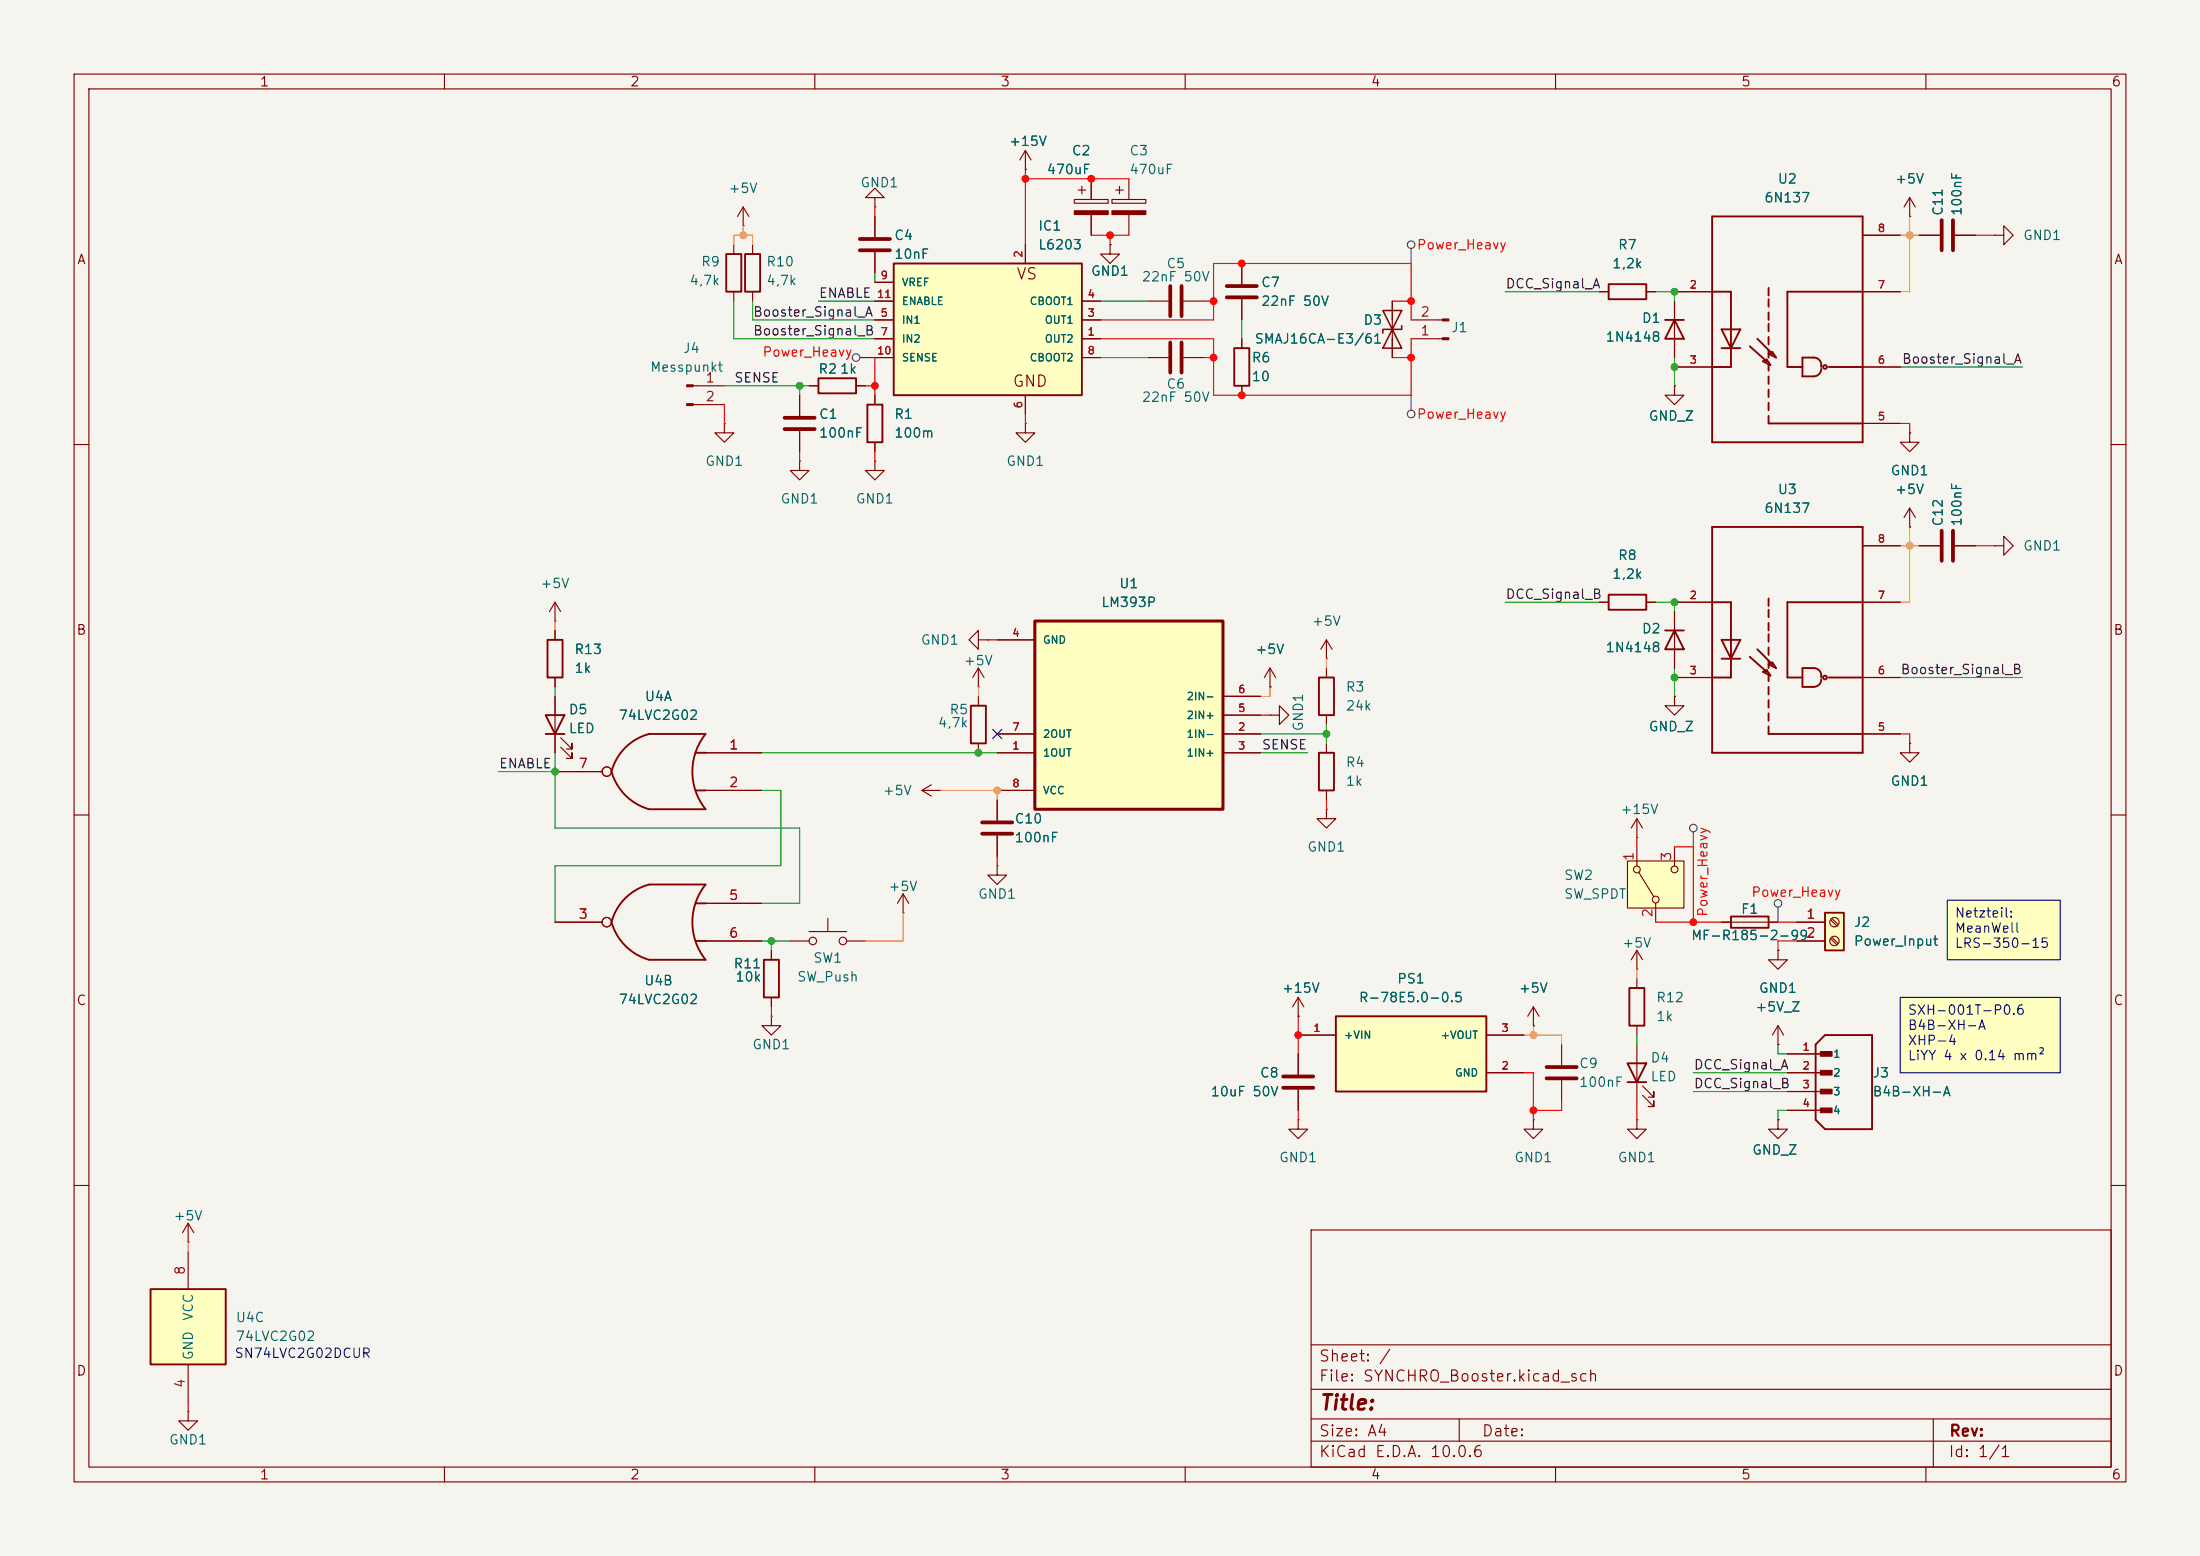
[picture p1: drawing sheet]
<svg xmlns="http://www.w3.org/2000/svg" width="297mm" height="210mm" viewBox="0 0 297 210" stroke-linecap="round" stroke-linejoin="round" font-family="sans-serif">
<path d="M0 0h297v210h-297z" fill="#f5f4ef" stroke="#f5f4ef" stroke-width=".14"/>
<g fill="none" stroke="#840000" stroke-width=".15">
<path d="M10 10h277v190h-277zM12 12h273v186h-273zM60 10v2M110 10v2M160 10v2M210 10v2M260 10v2M10 60h2M285 60h2M10 110h2M285 110h2M10 160h2"/>
<path d="M177 166h108v32h-108zM285 160h2M60 198v2M110 198v2M160 198v2M177 194.5h108M177 191.5h108M177 187.5h108M177 181.5h108M197 191.5v3M210 198v2M260 198v2"/>
<path d="M261 191.5v6.5"/>
</g>
<g fill="#ffffc2">
<path d="M262.9 121.5h15.2v8h-15.2z"/>
<path d="M256.5 134.6h21.6v10.2h-21.6z"/>
</g>
<g fill="none" stroke="#840000" stroke-width=".15">
<path d="M251.5 73.7h5M259.1 73.7h2.8M263.9 73.7h2.8M132.1 94v1.3M226.1 81.3h5M226.1 91.4h5M251.5 81.3h5M251.5 91.4h5M251.5 99.1h5M132.1 100.3v1.3M134.6 116.8v1.3h1.3l-1.3 1.3-1.3-1.3h1.3M134.6 116.8h.1"/>
<path d="M257.8 100.3v1.3h1.3l-1.3 1.3-1.3-1.3h1.3M257.8 100.3h.1M175.3 137.2h.1M175.3 134.6l-.8 1.3M175.3 134.6l.7 1.3M175.3 134.6v2.6M221 132.1v1.3M221 138.4v1.3M232.4 124.5h7.6M241.3 142.2h5.1M241.3 144.8h5.1M241.3 147.3h5.1"/>
<path d="M241.3 149.9h5.1"/>
</g>
<g fill="none" stroke="#840000" stroke-width=".25">
<path d="M231.1 71.1h20.4v30.5h-20.4zM131.1 95.3h2v5h-2zM231.1 81.3h2.6v10.1h-2.6M232.4 86.4h2.5l-1.2 2.5zM232.4 88.9h2.5M236.2 88.6l2.3 2.1M237.2 87.6l2.1 2.1M238 90.7l.5-.3 .5 .8zM238.8 80.8v1M238.8 82.3v1M238.8 84.1v1M238.8 85.6v1"/>
<path d="M238.8 87.4v1M238.8 89.2v1M238.8 90.9v1M238.8 92.7v1M238.8 94.5v1M238.8 96.3v1M238.8 98v1.1h12.7M238.8 89.7l.5-.3 .5 .8zM245.9 91.4v-.2a1.02 1.02 0 0 0-1-1h-1.6v2.5h1.6a1.03 1.03 0 0 0 1-1M246.9 91.4h4.6M251.5 81.3h-10.2v10.1h2M220 133.4h2v5h-2z"/>
<path d="M233.7 123.7h5.1v1.5h-5.1zM246.4 139.7h6.3v12.7h-6.3l-1.3-1.3v-10.1z"/>
<circle cx="246.4" cy="91.4" r=".25"/>
</g>
<path d="M262.1 71.6v4.1M263.7 71.6v4.1" fill="none" stroke="#840000" stroke-width=".51"/>
<g fill="#840000" stroke="#840000" stroke-width=".14">
<path d="M245.7 141.9h1.6v.7h-1.6z"/>
<path d="M245.7 144.5h1.6v.6h-1.6z"/>
<path d="M245.7 147h1.6v.6h-1.6z"/>
<path d="M245.7 149.5h1.6v.7h-1.6z"/>
</g>
<path d="M246.4 123.2h2.5v5.1h-2.5z" fill="#ffffc2"/>
<g fill="none" stroke="#840000" stroke-width=".25">
<path d="M231.1 29.2h20.4v30.5h-20.4zM231.1 39.4h2.6v10.1h-2.6M238.8 38.9v1M251.5 39.4h-10.2v10.1h2M117.1 54.6h2v5.1h-2zM232.4 44.5h2.5l-1.2 2.5zM232.4 47h2.5M236.2 46.7l2.3 2.1M237.2 45.7l2.1 2.1M238 48.8l.5-.3 .5 .8zM238.8 40.4v1M238.8 42.2v1"/>
<path d="M238.8 43.7v1M238.8 45.5v1M238.8 47.2v1.1M238.8 49v1M238.8 50.8v1M238.8 52.6v1M238.8 54.4v1M238.8 56.1v1.1h12.7M238.8 47.8l.5-.3 .5 .8zM245.9 49.5v-.2a1.02 1.02 0 0 0-1-1h-1.6v2.5h1.6a1.03 1.03 0 0 0 1-1M246.9 49.5h4.6M73.7 96.5h2.5l-1.3 2.6z"/>
<path d="M73.7 99.1h2.5M73.9 86.4h2v5h-2zM246.4 123.2h2.5v5.1h-2.5z"/>
<circle cx="246.4" cy="49.5" r=".25"/>
</g>
<g fill="none" stroke="#840000" stroke-width=".15">
<path d="M138.4 22.9h.1M138.4 20.3l-.7 1.3M138.4 20.3l.8 1.3M138.4 20.3v2.6M145 26.9h4.6v.5h-4.6zM145.5 25.7h1.1M146 25.1v1.1M147.3 24.1v2.8M147.3 29v2.8M150.1 26.9h4.6v.5h-4.6zM150.6 25.7h1M151.1 25.1v1.1"/>
<path d="M152.4 24.1v2.8M152.4 29v2.8M226.1 39.4h5M251.5 39.4h5M251.5 31.8h5M257.8 29.2h.1M257.8 26.7l-.8 1.2M257.8 26.7l.8 1.2M257.8 26.7v2.5M259.1 31.8h2.8M263.9 31.8h2.8M118.1 53.3v1.3"/>
<path d="M118.1 59.7v1.3M138.4 57.2v1.2h1.3l-1.3 1.3-1.2-1.3h1.2M138.4 57.2h.1M154.9 48.3h2.8M159.8 48.3h2.8M190.5 45.7h4.2M190.5 43.2h4.2M226.1 49.5h5M251.5 49.5h5M251.5 57.2h5M118.1 62.2v1.3h1.3l-1.3 1.3-1.3-1.3h1.3M118.1 62.2h.1"/>
<path d="M257.8 71.1h.1M257.8 68.6v2.5M257.8 68.6l-.8 1.3M257.8 68.6l.8 1.3M74.9 85.1v1.3M74.9 91.4v1.3M74.9 94v7.6M75.7 99.6l1.5 1.5v-.8v.8h-.7M75.7 100.8l1.5 1.6v-.8v.8h-.7M104.1 137.2v1.2h1.3l-1.3 1.3-1.2-1.3h1.2M104.1 137.2h.1M106.7 127h2.5"/>
<path d="M109.2 125.7h5.1M111.8 124v1.7M114.3 127h2.5M121.9 123.2h.1M121.9 120.7l.8 1.2M121.9 120.7l-.7 1.2M121.9 120.7v2.5M242.6 124.5h3.8M242.6 127h3.8M247.1 124.1l.9 .9M247.1 126.7l.9 .8M247.3 124l.9 .8"/>
<path d="M247.3 126.5l.9 .8M240 151.1v1.3h1.3l-1.3 1.3-1.2-1.3h1.2M240 151.1h.1"/>
<circle cx="109.7" cy="127" r=".51"/>
<circle cx="113.8" cy="127" r=".51"/>
<circle cx="247.6" cy="124.5" r=".63"/>
<circle cx="247.6" cy="127" r=".63"/>
</g>
<path d="M262.1 29.7v4.1M263.7 29.7v4.1M158 46.2v4.1M159.5 46.2v4.1" fill="none" stroke="#840000" stroke-width=".51"/>
<g fill="#840000" stroke="#840000" stroke-width=".15">
<path d="M194.7 45.6h.9v.2h-.9z"/>
<path d="M194.7 43.1h.9v.2h-.9z"/>
<path d="M145 28.4h4.6v.6h-4.6z"/>
<path d="M150.1 28.4h4.6v.6h-4.6z"/>
</g>
<g fill="#ffffc2">
<path d="M94 101.6h1.2z"/>
<path d="M94 106.7h1.2z"/>
</g>
<path d="M87.6 99.1h7.6M87.6 109.2h7.6" fill="none" stroke="#ffffc2" stroke-width=".14"/>
<path d="M217.2 38.4h5v2h-5zM84.4 100.9a7.1 7.1 0 0 1 3.2-1.8h7.6a8.1 8.1 0 0 0 0 10.1h-7.6a7.2 7.2 0 0 1-5-5.1 7.1 7.1 0 0 1 1.8-3.2zM94 101.6h1.2M94 106.7h1.2" fill="none" stroke="#840000" stroke-width=".25"/>
<g fill="none" stroke="#840000" stroke-width=".15">
<path d="M215.9 39.4h1.3M222.2 39.4h1.3M269.2 31.8h1.3v-1.3l1.3 1.3-1.3 1.2v-1.2M269.2 31.8h.1M226.1 52.1v1.2h1.2l-1.2 1.3-1.3-1.3h1.3M226.1 52.1h.1M257.8 58.4v1.3h1.3l-1.3 1.3-1.3-1.3h1.3M257.8 58.4h.1M74.9 104.1h6.4M95.2 101.6h7.7M95.2 106.7h7.7M25.4 167.6h.1"/>
<path d="M25.4 165.1l-.8 1.3M25.4 165.1l.8 1.3M25.4 165.1v2.5M25.4 190.5v1.3h1.3l-1.3 1.2-1.3-1.2h1.3M25.4 190.5h.1"/>
<circle cx="81.9" cy="104.1" r=".63"/>
</g>
<path d="M20.3 174h10.2v10.2h-10.2z" fill="#ffffc2"/>
<path d="M20.3 174h10.2v10.2h-10.2z" fill="none" stroke="#840000" stroke-width=".25"/>
<path d="M134.6 108v2.7M134.6 112.8v2.8M25.4 168.9v5.1M25.4 184.2v5" fill="none" stroke="#840000" stroke-width=".15"/>
<path d="M132.6 111h4.1M132.6 112.5h4.1" fill="none" stroke="#840000" stroke-width=".51"/>
<path d="M139.7 83.8h25.4v25.4h-25.4z" fill="#ffffc2"/>
<path d="M139.7 83.8h25.4v25.4h-25.4z" fill="none" stroke="#840000" stroke-width=".41"/>
<path d="M134.6 99.1h5.1M134.6 86.4h5.1M165.1 99.1h5.1M165.1 96.5h5.1M165.1 94h5.1M171.4 96.5h1.3v-1.2l1.3 1.2-1.3 1.3v-1.3M171.4 96.5h.1M134.6 101.6h5.1M134.6 106.7h5.1M165.1 101.6h5.1M104.1 128.3v1.2M104.1 134.6v1.3" fill="none" stroke="#840000" stroke-width=".15"/>
<path d="M103.1 129.5h2.1v5.1h-2.1z" fill="none" stroke="#840000" stroke-width=".25"/>
<g fill="#ffffc2">
<path d="M94 121.9h1.2z"/>
<path d="M94 127h1.2z"/>
</g>
<path d="M87.6 119.4h7.6M87.6 129.5h7.6" fill="none" stroke="#ffffc2" stroke-width=".14"/>
<path d="M224.8 43.2h2.5M226.1 43.2l1.2 2.5h-2.5zM84.4 121.2a7.1 7.1 0 0 1 3.2-1.8h7.6a8.1 8.1 0 0 0 0 10.1h-7.6a7.2 7.2 0 0 1-5-5.1 7.1 7.1 0 0 1 1.8-3.2zM94 121.9h1.2M94 127h1.2" fill="none" stroke="#840000" stroke-width=".25"/>
<g fill="none" stroke="#840000" stroke-width=".15">
<path d="M118.1 29.2v2.8M118.1 34v2.8M226.1 40.6v7.7M132.1 92.7h.1M132.1 90.2l-.8 1.2M132.1 90.2l.7 1.2M132.1 90.2v2.5M74.9 124.5h6.4M95.2 121.9h7.7M95.2 127h7.7M175.3 151.1v1.3h1.2l-1.2 1.3-1.3-1.3h1.3M175.3 151.1h.1"/>
<path d="M175.3 142.2v2.8M175.3 147.1v2.8"/>
<circle cx="81.9" cy="124.5" r=".63"/>
</g>
<path d="M116.1 32.3h4M116.1 33.8h4M173.2 145.3h4.1M173.2 146.8h4.1" fill="none" stroke="#840000" stroke-width=".51"/>
<path d="M120.6 35.6h25.4v17.7h-25.4z" fill="#ffffc2"/>
<path d="M120.6 35.6h25.4v17.7h-25.4zM178.1 91.4h2v5.1h-2zM217.2 80.3h5v2h-5zM224.8 85.1h2.5M226.1 85.1l1.2 2.5h-2.5zM178.1 101.6h2v5.1h-2zM219.7 143.5h2.5l-1.2 2.6zM219.7 146.1h2.5" fill="none" stroke="#840000" stroke-width=".25"/>
<g fill="none" stroke="#840000" stroke-width=".15">
<path d="M118.1 26.7h1.3l-1.3-1.3-1.3 1.3h1.3v1.2M118.1 27.9h.1M118.1 38.1h2.5M138.4 33v2.6M118.1 45.7h2.5M118.1 43.2h2.5M118.1 40.6h2.5M118.1 48.3h2.5M138.4 53.3v2.6M146 45.7h2.6M146 43.2h2.6M146 40.6h2.6"/>
<path d="M146 48.3h2.6M132.1 86.4v-1.3l-1.3 1.3 1.3 1.2v-1.2h1.2M133.3 86.4h.1M179.1 90.2v1.2M179.1 96.5v1.3M215.9 81.3h1.3M222.2 81.3h1.3M226.1 82.6v7.6M124.5 106.7l1.2 .7M124.5 106.7h2.5M125.7 105.9l-1.2 .8M127 106.7h.1"/>
<path d="M179.1 109.2v1.3h1.2l-1.2 1.3-1.3-1.3h1.3M179.1 109.2h.1M179.1 100.3v1.3M179.1 106.7v1.3M207 138.4h.1M207 135.9l-.8 1.3M207 135.9l.8 1.3M207 135.9v2.5M221 130.8h.1M221 128.3l-.8 1.2M221 128.3l.7 1.2M221 128.3v2.5"/>
<path d="M207 151.1v1.3h1.3l-1.3 1.3-1.3-1.3h1.3M207 151.1h.1M210.8 141v2.8M210.8 145.8v2.8M221 151.1v1.3h1.2l-1.2 1.3-1.3-1.3h1.3M221 151.1h.1M221 141v7.6M221.7 147.8l1.6 1.6v-.8v.8h-.8M221.7 146.6l1.6 1.5v-.8v.8h-.8"/>
</g>
<path d="M208.8 144h4.1M208.8 145.5h4.1" fill="none" stroke="#840000" stroke-width=".51"/>
<path d="M180.3 137.2h20.4v10.1h-20.4z" fill="#ffffc2"/>
<path d="M180.3 137.2h20.4v10.1h-20.4z" fill="none" stroke="#840000" stroke-width=".25"/>
<path d="M226.1 94v1.3h1.2l-1.2 1.2-1.3-1.2h1.3M226.1 94h.1M175.3 139.7h5M200.7 139.7h5M200.7 144.8h5" fill="none" stroke="#840000" stroke-width=".15"/>
<path d="M219.7 116.2h7.6v6.4h-7.6z" fill="#ffffc2"/>
<g fill="none" stroke="#840000" stroke-width=".15">
<path d="M99.1 33v1.3M99.1 39.4v1.2M100.3 30.5h.1M100.3 27.9l-.7 1.3M100.3 27.9l.8 1.3M100.3 27.9v2.6M101.6 33v1.3M101.6 39.4v1.2M118.1 29.2v2.8M118.1 34v2.8M118.1 38.1h2.5M138.4 22.9h.1"/>
<path d="M138.4 33v2.6M147.3 24.1v2.8M147.3 29v2.8M149.9 33v1.3h1.2l-1.2 1.3-1.3-1.3h1.3M149.9 33h.1M167.6 35.6v2.8M215.9 39.4h1.3M222.2 39.4h1.3M226.1 39.4h5M251.5 39.4h5M251.5 31.8h5M257.8 29.2h.1"/>
<path d="M259.1 31.8h2.8M263.9 31.8h2.8M93.6 52.1h4.2M93.6 54.6h4.2M97.8 57.2v1.2h1.3l-1.3 1.3-1.3-1.3h1.3M97.8 57.2h.1M107.9 53.3v2.8M107.9 58.2v2.8M109.2 52.1h1.3M115.6 52.1h1.2M118.1 40.6h2.5M118.1 53.3v1.3"/>
<path d="M118.1 59.7v1.3M118.1 45.7h2.5M118.1 43.2h2.5M118.1 48.3h2.5M138.4 53.3v2.6M146 40.6h2.6M146 45.7h2.6M146 43.2h2.6M146 48.3h2.6M154.9 40.6h2.8M159.8 40.6h2.8M167.6 40.4v2.8"/>
<path d="M167.6 45.7v1.3M167.6 52.1v1.2M188 40.6v7.7M226.1 52.1h.1M226.1 40.6v2.6M226.1 45.7v2.6M226.1 49.5h5M251.5 49.5h5M251.5 57.2h5M257.8 58.4h.1M107.9 62.2v1.3h1.3l-1.3 1.3-1.2-1.3h1.2M107.9 62.2h.1"/>
<path d="M251.5 73.7h5M257.8 71.1h.1M259.1 73.7h2.8M263.9 73.7h2.8M269.2 73.7h1.3v-1.3l1.3 1.3-1.3 1.2v-1.2M269.2 73.7h.1M74.9 83.8h.1M74.9 81.3l-.7 1.3M74.9 81.3l.8 1.3M74.9 81.3v2.5M74.9 85.1v1.3M74.9 91.4v1.3"/>
<path d="M74.9 94v2.5M74.9 99.1v2.5M134.6 99.1h5.1M134.6 86.4h5.1M165.1 99.1h5.1M165.1 96.5h5.1M165.1 94h5.1M171.4 92.7h.1M171.4 90.2l-.7 1.2M171.4 90.2l.8 1.2M171.4 90.2v2.5M179.1 88.9h.1"/>
<path d="M179.1 86.4l-.8 1.2M179.1 86.4l.7 1.2M179.1 86.4v2.5M215.9 81.3h1.3M222.2 81.3h1.3M226.1 94h.1M226.1 82.6v2.5M226.1 87.6v2.6M226.1 81.3h5M226.1 91.4h5M251.5 99.1h5M251.5 81.3h5"/>
<path d="M251.5 91.4h5M74.9 104.1h6.4M95.2 101.6h7.7M95.2 106.7h7.7M134.6 101.6h5.1M134.6 106.7h5.1M134.6 108v2.7M134.6 112.8v2.8M165.1 101.6h5.1M219.7 116.2h7.6v6.4h-7.6zM221 113h.1M221 110.5v2.5"/>
<path d="M221 114.3v2.5M221 110.5l-.8 1.3M221 110.5l.7 1.3M221.2 117.7l2.1 3.3M226.1 114.3v2.5M257.8 100.3h.1M74.9 124.5h6.4M95.2 121.9h7.7M95.2 127h7.7M104.1 128.3v1.2M104.1 134.6v1.3M175.3 137.2h.1"/>
<path d="M175.3 139.7h5M200.7 139.7h5M207 138.4h.1M223.5 121.9v2.6M232.4 124.5h1.3M238.8 124.5h1.2M240 128.3v1.2h1.3l-1.3 1.3-1.2-1.3h1.2M240 128.3h.1M240 138.4l-.7 1.3M240 138.4l.8 1.3M240 138.4v2.6M242.6 124.5h3.8"/>
<path d="M242.6 127h3.8M175.3 142.2v2.8M175.3 147.1v2.8M200.7 144.8h5M240 141h.1M240 151.1h.1M241.3 144.8h5.1M241.3 142.2h5.1M241.3 147.3h5.1M241.3 149.9h5.1"/>
<circle cx="81.9" cy="104.1" r=".63"/>
<circle cx="221" cy="117.3" r=".46"/>
<circle cx="226.1" cy="117.3" r=".46"/>
<circle cx="81.9" cy="124.5" r=".63"/>
<circle cx="223.5" cy="121.4" r=".46"/>
</g>
<g fill="#840000" stroke="#840000" stroke-width=".15">
<path d="M92.7 51.9h.9v.3h-.9z"/>
<path d="M92.7 54.5h.9v.2h-.9z"/>
</g>
<path d="M98 34.3h2.1v5.1h-2.1zM100.6 34.3h2v5.1h-2zM110.5 51.1h5.1v2h-5.1zM166.6 47h2.1v5.1h-2.1z" fill="none" stroke="#840000" stroke-width=".25"/>
<path d="M186.7 41.9h2.5l-1.2 2.6zM188 44.5l1.2 2.5h-2.5zM189.2 43.9v.6h-2.5v.5" fill="none" stroke="#840000" stroke-width=".2"/>
<path d="M158 38.6v4.1M159.5 38.6v4.1M165.6 38.6h4.1M105.9 56.4h4.1M105.9 57.9h4.1M165.6 40.1h4.1" fill="none" stroke="#840000" stroke-width=".51"/>
<g fill="none" stroke="#484848" stroke-width=".15">
<path d="M190.5 33.5v2.1M116.1 48.3h2M190.5 53.3v2.1M228.6 112.3v2M240 122.4v2.1"/>
<circle cx="190.5" cy="33" r=".51"/>
<circle cx="115.6" cy="48.3" r=".51"/>
<circle cx="190.5" cy="55.9" r=".51"/>
<circle cx="228.6" cy="111.8" r=".51"/>
<circle cx="240" cy="121.9" r=".51"/>
</g>
<g fill="none" stroke="#009600" stroke-width=".15">
<path d="M118.1 36.8v1.3M203.2 39.4h12.7M223.5 39.4h2.6v1.2M97.8 52.1h11.4M99.1 40.6v5.1h19M101.6 40.6v2.6h16.5M107.9 52.1v1.2M110.5 40.6h7.6M148.6 40.6h6.3M148.6 48.3h6.3M167.6 43.2v2.5M226.1 48.3v3.8"/>
<path d="M256.5 49.5h16.5M74.9 92.7v1.3M170.2 99.1h8.9M179.1 97.8v2.5M203.2 81.3h12.7M223.5 81.3h2.6v1.3M226.1 90.2v3.8M256.5 91.4h16.5M67.3 104.1h7.6M74.9 101.6v10.2h33v10.1h-5M102.9 106.7h2.5v10.1h-30.5v7.7M102.9 101.6h31.7"/>
<path d="M170.2 101.6h6.3M102.9 127h3.8M104.1 127v1.3M221 139.7v1.3M228.6 147.3h12.7M228.6 144.8h12.7M240 141v1.2h1.3M241.3 149.9h-1.3v1.2"/>
</g>
<g fill="none" stroke="#f00" stroke-width=".15">
<path d="M118.1 27.9v1.3M138.4 24.1h14M138.4 22.9v10.1M147.3 31.8h5.1M149.9 31.8v1.2M266.7 31.8h2.5M97.8 54.6v2.6M116.8 52.1h1.3M118.1 48.3v5M138.4 55.9v1.3M148.6 43.2h15.2v-7.6h26.7v7.6M148.6 45.7h15.2v7.6h26.7v-7.6"/>
<path d="M162.6 40.6h1.2M162.6 48.3h1.2M188 40.6h2.5M188 48.3h2.5M256.5 57.2h1.3v1.2M107.9 61v1.2M118.1 61v1.2M266.7 73.7h2.5M133.3 86.4h1.3M170.2 96.5h1.2M256.5 99.1h1.3v1.2M134.6 115.6v1.2"/>
<path d="M179.1 108v1.2M221 113v1.3M226.1 114.3h2.5v10.2M104.1 135.9v1.3M175.3 137.2v5M223.5 124.5h8.9M240 124.5h2.6M242.6 127h-2.6v1.3M175.3 149.9v1.2M205.7 144.8h1.3v6.3M210.8 148.6v1.3h-3.8M221 148.6v2.5"/>
<path d="M25.4 189.2v1.3"/>
</g>
<g fill="none" stroke="#f90" stroke-width=".15">
<path d="M99.1 33v-1.2h2.5v1.2M100.3 30.5v1.3M256.5 31.8h2.6M257.8 29.2v10.2h-1.3M256.5 73.7h2.6M257.8 71.1v10.2h-1.3M74.9 83.8v1.3M132.1 92.7v1.3M171.4 92.7v1.3h-1.2M179.1 88.9v1.3M127 106.7h7.6v1.3M121.9 123.2v3.8h-5.1"/>
<path d="M205.7 139.7h5.1v1.3M207 138.4v1.3M221 130.8v1.3M25.4 167.6v1.3"/>
</g>
<path d="M134 98.5l1.2 1.2M135.2 98.5l-1.2 1.2" fill="none" stroke="#000084" stroke-width=".15"/>
<path d="M256.5 134.6h21.6v10.2h-21.6zM262.9 121.5h15.2v8h-15.2z" fill="none" stroke="#0000c2" stroke-width=".15"/>
<g fill="#009600" stroke="#009600" stroke-width=".14">
<circle cx="74.9" cy="104.1" r=".46"/>
<circle cx="132.1" cy="101.6" r=".46"/>
<circle cx="104.1" cy="127" r=".46"/>
<circle cx="179.1" cy="99.1" r=".46"/>
<circle cx="226.1" cy="39.4" r=".46"/>
<circle cx="226.1" cy="49.5" r=".46"/>
<circle cx="226.1" cy="81.3" r=".46"/>
<circle cx="107.9" cy="52.1" r=".46"/>
<circle cx="226.1" cy="91.4" r=".46"/>
</g>
<g fill="#f90" stroke="#f90" stroke-width=".14">
<circle cx="134.6" cy="106.7" r=".46"/>
<circle cx="207" cy="139.7" r=".46"/>
<circle cx="257.8" cy="31.8" r=".46"/>
<circle cx="257.8" cy="73.7" r=".46"/>
<circle cx="100.3" cy="31.8" r=".46"/>
</g>
<g fill="#f00" stroke="#f00" stroke-width=".14">
<circle cx="175.3" cy="139.7" r=".46"/>
<circle cx="207" cy="149.9" r=".46"/>
<circle cx="149.9" cy="31.8" r=".46"/>
<circle cx="167.6" cy="35.6" r=".46"/>
<circle cx="163.8" cy="40.6" r=".46"/>
<circle cx="163.8" cy="48.3" r=".46"/>
<circle cx="190.5" cy="48.3" r=".46"/>
<circle cx="118.1" cy="52.1" r=".46"/>
<circle cx="138.4" cy="24.1" r=".46"/>
<circle cx="147.3" cy="24.1" r=".46"/>
<circle cx="167.6" cy="53.3" r=".46"/>
<circle cx="190.5" cy="40.6" r=".46"/>
<circle cx="228.6" cy="124.5" r=".46"/>
</g>
<text font-size="2" fill="#840000" x="178" y="190.8">Title:</text>
<g font-size="1.5" fill="#840000">
<text x="137.1" y="38.1">VS</text>
<text x="136.6" y="52.6">GND</text>
<text x="178" y="184.1">Sheet: /</text>
<text x="178" y="186.8">File: SYNCHRO_Booster.kicad_sch</text>
<text x="178" y="197">KiCad E.D.A. 10.0.6</text>
<text x="178" y="194.2">Size: A4</text>
<text x="200" y="194.2">Date:</text>
<text x="263" y="197">Id: 1/1</text>
<text x="263" y="194.2">Rev:</text>
</g>
<g font-size="1.3" fill="#840000">
<text x="35" y="12">1</text>
<text x="85" y="12">2</text>
<text x="135" y="12">3</text>
<text x="185" y="12">4</text>
<text x="235" y="12">5</text>
<text x="285" y="12">6</text>
<text x="10.3" y="36">A</text>
<text x="285.3" y="36">A</text>
<text x="10.2" y="86">B</text>
<text x="285.2" y="86">B</text>
<text x="10.2" y="136">C</text>
<text x="285.2" y="136">C</text>
<text x="10.2" y="186">D</text>
<text x="285.2" y="186">D</text>
<text x="35" y="200">1</text>
<text x="85" y="200">2</text>
<text x="135" y="200">3</text>
<text x="185" y="200">4</text>
<text x="235" y="200">5</text>
<text x="285" y="200">6</text>
</g>
<g font-size="1.3" fill="#006464">
<text x="136.1" y="20">+15V</text>
<text x="141.2" y="23.8">470uF</text>
<text x="144.6" y="21.3">C2</text>
<text x="152.4" y="21.3">C3</text>
<text x="152.4" y="23.8">470uF</text>
<text x="98.3" y="26.4">+5V</text>
<text x="116.1" y="25.6">GND1</text>
<text x="238.1" y="27.6">6N137</text>
<text x="239.9" y="25.1">U2</text>
<text x="255.7" y="25.1">+5V</text>
<text x="262.6" y="29.2" transform="rotate(-90 262.6 29.2)">C11</text>
<text x="265.1" y="29.2" transform="rotate(-90 265.1 29.2)">100nF</text>
<text x="120.6" y="32.7">C4</text>
<text x="120.6" y="35.3">10nF</text>
<text x="140.1" y="31.4">IC1</text>
<text x="140.1" y="34">L6203</text>
<text x="218.3" y="34">R7</text>
<text x="273" y="32.7">GND1</text>
<text x="93" y="38.8">4,7k</text>
<text x="94.6" y="36.3">R9</text>
<text x="103.4" y="36.3">R10</text>
<text x="103.4" y="38.8">4,7k</text>
<text x="147.2" y="37.5">GND1</text>
<text x="154.1" y="38.3">22nF 50V</text>
<text x="157.4" y="36.5">C5</text>
<text x="170.2" y="39.1">C7</text>
<text x="170.2" y="41.6">22nF 50V</text>
<text x="217.6" y="36.5">1,2k</text>
<text x="92.1" y="48">J4</text>
<text x="169.3" y="46.7">SMAJ16CA-E3/61</text>
<text x="184" y="44.1">D3</text>
<text x="195.8" y="45.2">J1</text>
<text x="216.7" y="46.4">1N4148</text>
<text x="221.6" y="43.9">D1</text>
<text x="87.7" y="50.5">Messpunkt</text>
<text x="110.4" y="50.7">R2</text>
<text x="113.3" y="50.7">1k</text>
<text x="157.4" y="52.8">C6</text>
<text x="168.9" y="49.2">R6</text>
<text x="168.9" y="51.8">10</text>
<text x="110.5" y="56.8">C1</text>
<text x="110.5" y="59.4">100nF</text>
<text x="120.6" y="56.8">R1</text>
<text x="120.6" y="59.4">100m</text>
<text x="154.1" y="54.6">22nF 50V</text>
<text x="222.5" y="57.1">GND_Z</text>
<text x="95.1" y="63.2">GND1</text>
<text x="135.8" y="63.2">GND1</text>
<text x="255.1" y="64.5">GND1</text>
<text x="105.3" y="68.3">GND1</text>
<text x="115.4" y="68.3">GND1</text>
<text x="238.1" y="69.5">6N137</text>
<text x="239.9" y="67">U3</text>
<text x="255.7" y="67">+5V</text>
<text x="262.6" y="71.1" transform="rotate(-90 262.6 71.1)">C12</text>
<text x="265.1" y="71.1" transform="rotate(-90 265.1 71.1)">100nF</text>
<text x="218.3" y="75.9">R8</text>
<text x="273" y="74.6">GND1</text>
<text x="72.9" y="79.7">+5V</text>
<text x="148.6" y="82.2">LM393P</text>
<text x="151" y="79.7">U1</text>
<text x="217.6" y="78.4">1,2k</text>
<text x="77.5" y="88.6">R13</text>
<text x="124.2" y="87.3">GND1</text>
<text x="169.4" y="88.6">+5V</text>
<text x="177" y="84.8">+5V</text>
<text x="216.7" y="88.3">1N4148</text>
<text x="221.6" y="85.8">D2</text>
<text x="77.5" y="91.1">1k</text>
<text x="87" y="94.9">U4A</text>
<text x="130" y="90.1">+5V</text>
<text x="181.6" y="93.7">R3</text>
<text x="76.7" y="96.7">D5</text>
<text x="76.7" y="99.3">LED</text>
<text x="83.4" y="97.5">74LVC2G02</text>
<text x="126.5" y="98.5">4,7k</text>
<text x="128.1" y="96.7">R5</text>
<text x="176.2" y="98.8" transform="rotate(-90 176.2 98.8)">GND1</text>
<text x="181.6" y="96.2">24k</text>
<text x="222.5" y="99">GND_Z</text>
<text x="119.1" y="107.6">+5V</text>
<text x="181.6" y="103.8">R4</text>
<text x="181.6" y="106.4">1k</text>
<text x="255.1" y="106.4">GND1</text>
<text x="136.9" y="111.5">C10</text>
<text x="136.9" y="114">100nF</text>
<text x="218.7" y="110.2">+15V</text>
<text x="176.4" y="115.3">GND1</text>
<text x="211.1" y="119.1">SW2</text>
<text x="119.9" y="120.6">+5V</text>
<text x="132" y="121.6">GND1</text>
<text x="211.1" y="121.6">SW_SPDT</text>
<text x="234.9" y="123.6">F1</text>
<text x="250.2" y="125.4">J2</text>
<text x="98.9" y="131">R11</text>
<text x="109.7" y="130.2">SW1</text>
<text x="218.9" y="128.2">+5V</text>
<text x="228.2" y="127.2">MF-R185-2-99</text>
<text x="250.2" y="128">Power_Input</text>
<text x="83.4" y="135.8">74LVC2G02</text>
<text x="86.9" y="133.3">U4B</text>
<text x="99.2" y="132.8">10k</text>
<text x="107.5" y="132.8">SW_Push</text>
<text x="173" y="134.3">+15V</text>
<text x="183.4" y="135.6">R-78E5.0-0.5</text>
<text x="188.5" y="133">PS1</text>
<text x="204.9" y="134.3">+5V</text>
<text x="223.5" y="135.6">R12</text>
<text x="236.9" y="136.9">+5V_Z</text>
<text x="237.4" y="134.3">GND1</text>
<text x="101.5" y="141.9">GND1</text>
<text x="222.7" y="143.7">D4</text>
<text x="223.5" y="138.1">1k</text>
<text x="163.3" y="148.3">10uF 50V</text>
<text x="170" y="145.7">C8</text>
<text x="213.1" y="144.5">C9</text>
<text x="213.1" y="147">100nF</text>
<text x="222.7" y="146.3">LED</text>
<text x="252.7" y="145.7">J3</text>
<text x="252.7" y="148.3">B4B-XH-A</text>
<text x="172.6" y="157.2">GND1</text>
<text x="204.3" y="157.2">GND1</text>
<text x="218.3" y="157.2">GND1</text>
<text x="236.5" y="156.2">GND_Z</text>
<text x="23.3" y="165">+5V</text>
<text x="26.4" y="178.4" transform="rotate(-90 26.4 178.4)">VCC</text>
<text x="31.7" y="178.8">U4C</text>
<text x="26.4" y="183.7" transform="rotate(-90 26.4 183.7)">GND</text>
<text x="31.7" y="181.3">74LVC2G02</text>
<text x="22.7" y="195.3">GND1</text>
</g>
<g font-size="1.3" fill="#f00">
<text x="191.2" y="34">Power_Heavy</text>
<text x="102.8" y="48.5">Power_Heavy</text>
<text x="191.2" y="56.8">Power_Heavy</text>
<text x="230.8" y="123.8" transform="rotate(-90 230.8 123.8)">Power_Heavy</text>
<text x="236.3" y="121.4">Power_Heavy</text>
</g>
<g font-size="1.3" fill="#0f0f0f">
<text x="110.5" y="40.5">ENABLE</text>
<text x="203.2" y="39.2">DCC_Signal_A</text>
<text x="101.6" y="43.1">Booster_Signal_A</text>
<text x="101.6" y="45.6">Booster_Signal_B</text>
<text x="99" y="51.9">SENSE</text>
<text x="256.7" y="49.4">Booster_Signal_A</text>
<text x="203.2" y="81.2">DCC_Signal_B</text>
<text x="256.5" y="91.3">Booster_Signal_B</text>
<text x="170.3" y="101.5">SENSE</text>
<text x="67.3" y="104">ENABLE</text>
<text x="228.6" y="147.2">DCC_Signal_B</text>
<text x="228.6" y="144.7">DCC_Signal_A</text>
</g>
<g font-size="1.3" fill="#a90000">
<text x="191.7" y="45.6">1</text>
<text x="191.7" y="43">2</text>
<text x="95.2" y="51.9">1</text>
<text x="95.2" y="54.5">2</text>
<text x="98.3" y="101.5">1</text>
<text x="78" y="104">7</text>
<text x="98.3" y="106.5">2</text>
<text x="220.8" y="116.3" transform="rotate(-90 220.8 116.3)">1</text>
<text x="225.9" y="116.3" transform="rotate(-90 225.9 116.3)">3</text>
<text x="78" y="124.3">3</text>
<text x="98.3" y="121.8">5</text>
<text x="223.4" y="123.9" transform="rotate(-90 223.4 123.9)">2</text>
<text x="243.7" y="124.3">1</text>
<text x="98.3" y="126.9">6</text>
<text x="243.7" y="126.9">2</text>
<text x="25.3" y="172.2" transform="rotate(-90 25.3 172.2)">8</text>
<text x="25.3" y="187.4" transform="rotate(-90 25.3 187.4)">4</text>
</g>
<g font-size="1.3" fill="#0000c2">
<text x="263.8" y="124.2">Netzteil:</text>
<text x="263.8" y="126.2">MeanWell</text>
<text x="263.8" y="128.3">LRS-350-15</text>
<text x="257.5" y="137.3">SXH-001T-P0.6</text>
<text x="257.5" y="139.3">B4B-XH-A</text>
<text x="257.5" y="141.4">XHP-4</text>
<text x="257.5" y="143.4">LiYY 4 x 0.14 mm²</text>
<text x="31.6" y="183.6">SN74LVC2G02DCUR</text>
</g>
<g font-size="1" fill="#a90000">
<text x="138.2" y="34.9" transform="rotate(-90 138.2 34.9)">2</text>
<text x="253.4" y="31.6">8</text>
<text x="118.3" y="40.5">11</text>
<text x="118.8" y="37.9">9</text>
<text x="146.7" y="40.5">4</text>
<text x="228" y="39.2">2</text>
<text x="253.4" y="39.2">7</text>
<text x="118.8" y="43">5</text>
<text x="118.8" y="45.5">7</text>
<text x="146.7" y="45.5">1</text>
<text x="146.7" y="43">3</text>
<text x="118.3" y="48.1">10</text>
<text x="146.7" y="48.1">8</text>
<text x="228" y="49.3">3</text>
<text x="253.4" y="49.3">6</text>
<text x="138.2" y="55.2" transform="rotate(-90 138.2 55.2)">6</text>
<text x="253.4" y="57">5</text>
<text x="253.4" y="73.5">8</text>
<text x="228" y="81.1">2</text>
<text x="253.4" y="81.1">7</text>
<text x="136.6" y="86.2">4</text>
<text x="167.1" y="93.8">6</text>
<text x="228" y="91.3">3</text>
<text x="253.4" y="91.3">6</text>
<text x="136.6" y="101.4">1</text>
<text x="136.6" y="98.9">7</text>
<text x="167.1" y="98.9">2</text>
<text x="167.1" y="101.4">3</text>
<text x="167.1" y="96.3">5</text>
<text x="253.4" y="98.9">5</text>
<text x="136.6" y="106.5">8</text>
<text x="177.2" y="139.5">1</text>
<text x="202.6" y="139.5">3</text>
<text x="243.3" y="142.1">1</text>
<text x="202.6" y="144.6">2</text>
<text x="243.3" y="144.6">2</text>
<text x="243.3" y="147.1">3</text>
<text x="243.3" y="149.7">4</text>
</g>
<g font-size="1" fill="#006464">
<text x="121.7" y="38.9">VREF</text>
<text x="121.7" y="41.4">ENABLE</text>
<text x="138.9" y="41.4">CBOOT1</text>
<text x="121.7" y="43.9">IN1</text>
<text x="121.7" y="46.5">IN2</text>
<text x="141" y="46.5">OUT2</text>
<text x="141" y="43.9">OUT1</text>
<text x="121.7" y="49">SENSE</text>
<text x="138.9" y="49">CBOOT2</text>
<text x="140.7" y="87.1">GND</text>
<text x="160.1" y="94.7">2IN-</text>
<text x="140.7" y="99.8">2OUT</text>
<text x="160.1" y="99.8">1IN-</text>
<text x="160.1" y="97.3">2IN+</text>
<text x="140.7" y="102.4">1OUT</text>
<text x="140.7" y="107.4">VCC</text>
<text x="160.1" y="102.4">1IN+</text>
<text x="181.4" y="140.5">+VIN</text>
<text x="194.4" y="140.5">+VOUT</text>
<text x="247.4" y="143">1</text>
<text x="196.3" y="145.5">GND</text>
<text x="247.4" y="145.5">2</text>
<text x="247.4" y="148.1">3</text>
<text x="247.4" y="150.6">4</text>
</g>
</svg>
